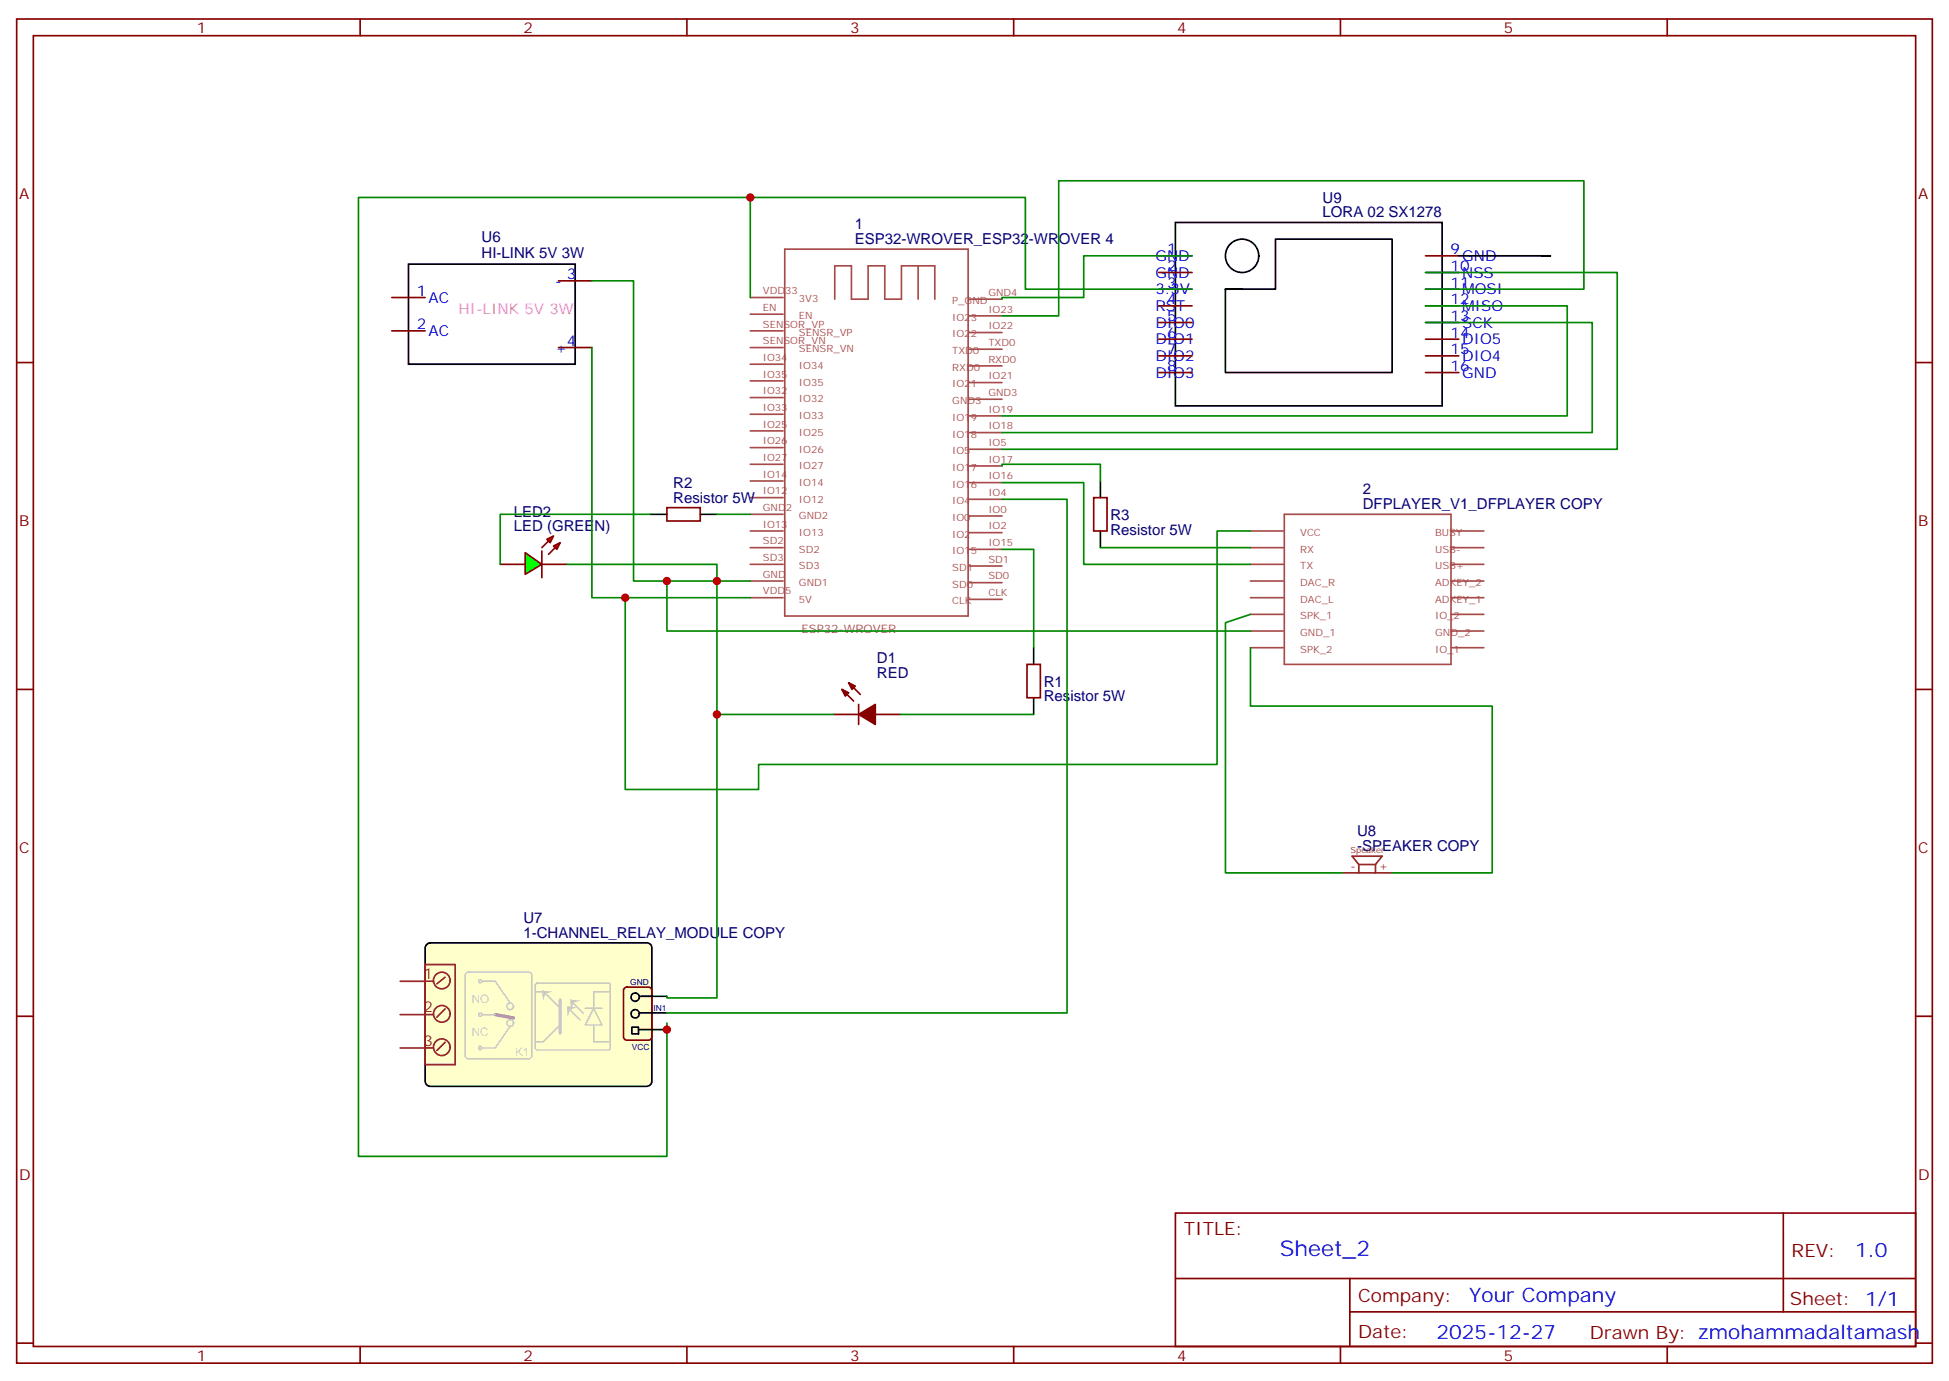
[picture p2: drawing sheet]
<svg xmlns="http://www.w3.org/2000/svg" width="412mm" height="292mm" viewBox="0 0 412 292" stroke-linecap="round" stroke-linejoin="round" font-family="sans-serif">
<g fill="none" stroke="#870000" stroke-width=".35">
<path d="M3.5 4h405.4v284.4h-405.4zM7.1 7.5h398.2v277.3h-398.2zM76.2 4v3.5M145.3 4v3.5M214.5 4v3.5M283.6 4v3.5M352.8 4v3.5M118.2 59.4h7M3.5 76.7h3.6M82.9 62.9h7.1M82.9 70h7.1M118.2 73.5h7"/>
<path d="M405.3 76.7h3.6M3.5 145.8h3.6M405.3 145.8h3.6M3.5 215h3.6M405.3 215h3.6M248.7 256.6h156.6v28.2h-156.6zM377.3 256.6v20.9M248.7 270.5h156.5M285.6 277.5h119.6M285.6 270.5v14.1M3.5 284.1h3.6M76.2 284.8v3.6"/>
<path d="M145.3 284.8v3.6M214.5 284.8v3.6M283.6 284.8v3.6M352.8 284.8v3.6M405.3 284.1h3.6"/>
</g>
<g fill="none" stroke="#a64a4a" stroke-width=".35">
<path d="M166 52.7h38.9v77.6h-38.9zM194.3 56.2v7.1M158.7 62.9h7M158.7 66.5h7M158.7 77h7M158.7 73.5h7M158.7 70h7M176.6 63.3v-7.1h3.6v7.1h3.5v-7.1h3.5v7.1h3.5v-7.1h7.1v7.1M205.1 63.3h6.9M205.1 70.3h6.9M205.1 66.8h6.9M205.1 77.4h6.9"/>
<path d="M205.1 73.9h6.9M158.7 91.2h7M158.7 94.7h7M158.7 98.2h7M158.7 84.1h7M158.7 87.6h7M158.7 80.6h7M205.1 95h6.9M205.1 91.5h6.9M205.1 88h6.9M205.1 80.9h6.9M205.1 84.5h6.9"/>
<path d="M205.1 98.6h6.9M158.7 108.8h7M158.7 105.3h7M158.7 112.3h7M158.7 101.7h7M158.7 115.9h7M158.7 119.4h7M205.1 109.1h6.9M205.1 112.7h6.9M205.1 105.6h6.9M205.1 116.2h6.9M205.1 102.1h6.9"/>
<path d="M205.1 119.7h6.9M264.6 112.3h6.9M264.6 115.9h6.9M264.6 119.4h6.9M271.8 108.8h35.2v31.7h-35.2zM307 112.3h7M307 115.9h7M307 119.4h7M158.7 126.4h7M158.7 122.9h7M205.1 126.8h6.9M205.1 123.3h6.9"/>
<path d="M264.6 126.4h6.9M264.6 122.9h6.9M264.6 133.5h6.9M264.6 137h6.9M264.6 130h6.9M307 126.4h7M307 122.9h7M307 133.5h7M307 137h7M307 130h7"/>
</g>
<path d="M86.4 55.9h35.3v21.1h-35.3z" fill="none" stroke="#000" stroke-width=".35"/>
<path d="M90.2 199.9l.8-.4h45.9a1.06 1.06 0 0 1 1 1v28.2a1.13 1.13 0 0 1-1 1.1h-45.9a1.13 1.13 0 0 1-1-1.1v-28.2z" fill="#ffc" stroke="#000" stroke-width=".35"/>
<g fill="none" stroke="#8c2424" stroke-width=".35">
<path d="M84.7 214.6h7M84.7 207.6h7M90 204h6.3v21.2h-6.3M90 203.9v21.2M94.2 213.4l-1.8 1.8M94.2 206.7l-1.8 1.4M84.7 221.7h7M94.2 220.5l-1.8 1.7"/>
<circle cx="93.5" cy="207.4" r="1.76"/>
<circle cx="93.5" cy="214.5" r="1.76"/>
<circle cx="93.5" cy="221.5" r="1.76"/>
</g>
<path d="M132.2 209l.4-.2h4.6a.71 .71 0 0 1 .7 .7v9.8a.76 .76 0 0 1-.7 .7h-4.6a.76 .76 0 0 1-.7-.7v-9.8z" fill="none" stroke="#870000" stroke-width=".35"/>
<g fill="none" stroke="#000" stroke-width=".35">
<path d="M133.7 217.3h1.4v1.4h-1.4zM135.1 217.8h6M135.5 214.3h5.6M135.5 210.7h5.6"/>
<circle cx="134.4" cy="214.5" r=".88"/>
<circle cx="134.4" cy="210.9" r=".88"/>
</g>
<g fill="none" stroke="#ccc" stroke-width=".35">
<path d="M98.7 205.8l.4-.2h12.7a.71 .71 0 0 1 .7 .7v17a.76 .76 0 0 1-.7 .7h-12.7a.76 .76 0 0 1-.7-.7v-17zM102 207.6h2.8l3.1 4.6M102 214.6h2.8M107.9 217.1l-3.1 4.6h-2.8"/>
<circle cx="101.6" cy="207.6" r=".35"/>
<circle cx="101.6" cy="214.6" r=".35"/>
<circle cx="108" cy="216.4" r=".71"/>
<circle cx="108" cy="212.9" r=".71"/>
<circle cx="101.6" cy="221.7" r=".35"/>
</g>
<path d="M104.8 214.6l3.9 .7" fill="none" stroke="#999" stroke-width=".71"/>
<g fill="#ccc">
<path d="M114.7 209.5l2.2 .3-1.5 .5-.5 1.5z"/>
<path d="M119.9 212.8l2.2 .3-1.5 .5-.5 1.5z"/>
<path d="M120.6 211.4l2.3 .3-1.5 .5-.5 1.5z"/>
</g>
<path d="M113.3 209.8h1.7l3.6 3.5v3.5l-3.6 3.5h-1.7M113.3 208.2l.3-.2h15.4l.1 .4v13.5l-.3 .2h-15.4l-.1-.3zM120.7 213.6l2.1 2.2M121.4 212.2l2.1 2.2M123.8 213.3h3.6M125.6 213.3l1.8 3.5h-3.6zM125.6 216.8v3.5h3.5M129.1 209.8h-3.5v3.5" fill="none" stroke="#ccc" stroke-width=".35"/>
<path d="M118.6 211.5v7.1" fill="none" stroke="#ccc" stroke-width=".71"/>
<path d="M284 184.6h10.6M287.5 182.9v1.7M287.5 182.9h3.5M287.5 182.9l-1.4-1.8h6.4l-1.5 1.8M291 182.9v1.7" fill="none" stroke="#8c2424" stroke-width=".35"/>
<path d="M125.2 59.4h8.9v63.5h24.6M252.2 54.1h-22.9v8.8h-17.3v.4M301.6 57.6h40.6v37.4h-130.2M252.2 61.2h-35.2v-19.4h-58.3v21.1M301.6 64.7h30v23.3h-119.6M301.6 61.2h33.5v-23h-111.1v28.6h-12M301.6 68.2h35.3v23.3h-124.9M212 102.1h17.3v17.3h35.3M151.7 122.9v88.2h-10.6v-.4" fill="none" stroke="#008700" stroke-width=".35"/>
<g fill="none" stroke="#000" stroke-width=".35">
<path d="M248.7 47.1h56.5v38.8h-56.5zM308.7 54.1h19.4h-1.8M259.3 61.2h10.6v-10.6h24.7v28.2h-35.3v-17.6h3.5"/>
<circle cx="262.8" cy="54.1" r="3.5"/>
</g>
<g fill="none" stroke="#870000" stroke-width=".35">
<path d="M245.2 54.1h7M245.2 57.6h7M301.6 54.1h7.1M301.6 57.6h7.1M245.2 61.2h7M245.2 64.7h7M245.2 68.2h7M245.2 71.8h7M245.2 75.3h7M245.2 78.8h7M301.6 61.2h7.1M301.6 64.7h7.1"/>
<path d="M301.6 68.2h7.1M301.6 71.8h7.1M301.6 75.3h7.1M301.6 78.8h7.1"/>
</g>
<path d="M111.1 116.9l3.6 2.5-3.6 2.1z" fill="#0f0" stroke="#870000" stroke-width=".35"/>
<path d="M114.7 116.6v5.6z" fill="#f00" stroke="#870000" stroke-width=".35"/>
<g fill="#870000" stroke="#870000" stroke-width=".35">
<path d="M114.7 115.9l1.4-1.5z"/>
<path d="M116.1 117.3l1.4-1.4z"/>
</g>
<g fill="#f00" stroke="#870000" stroke-width=".35">
<path d="M115.7 114.1l1.4-.7-.7 1.4z"/>
<path d="M117.1 115.5l1.4-.7-.7 1.4z"/>
</g>
<path d="M105.8 119.4h5.3M114.7 119.4h5.2M141.1 107.4h7.1v2.8h-7.1zM231.4 105.3h2.8v7h-2.8zM176.4 151.1h5.3M178.2 145.8l2.4 2.5M179.6 144.4l2.4 2.5M181.7 149v4.2M185.2 151.1h5.3M217.3 140.5h2.8v7.1h-2.8z" fill="none" stroke="#870000" stroke-width=".35"/>
<g fill="#870000" stroke="#870000" stroke-width=".35">
<path d="M181.7 151.1l3.5-2.1v4.2z"/>
<path d="M179.6 144.4l1.4 .7-.7 .7z"/>
<path d="M178.2 145.8l1.4 .7-.7 .7z"/>
</g>
<path d="M137.6 108.8h3.5M148.2 108.8h3.5M232.8 101.7v3.6M232.8 112.3v3.6M218.7 137v3.5M218.7 147.6v3.5" fill="none" stroke="#000" stroke-width=".35"/>
<g fill="none" stroke="#008700" stroke-width=".35">
<path d="M158.7 41.8h-82.9v202.8h65.3v-28.2M125.2 73.5v52.9h33.5M212 98.6v-.4h20.8v3.5M119.9 119.4h31.8v3.5M137.6 108.8h-31.8v10.6M151.7 108.8h7M212 105.6h13.8v108.7h-84.7M212 116.2h6.7v20.8M232.8 115.9h31.8M264.6 112.3h-7.1v49.4h-97v5.3h-28.2v-40.6M141.1 122.9v10.6h123.5M264.6 130l-5.3 1.7v52.9h24.7"/>
<path d="M264.6 137v12.4h51.1v35.2h-21.1M151.7 151.1h24.7M190.5 151.1h28.2"/>
</g>
<g fill="#c00">
<circle cx="151.7" cy="122.9" r=".88"/>
<circle cx="151.7" cy="151.1" r=".88"/>
<circle cx="141.1" cy="122.9" r=".88"/>
<circle cx="132.3" cy="126.4" r=".88"/>
<circle cx="158.8" cy="41.8" r=".88"/>
<circle cx="141.1" cy="217.8" r=".88"/>
</g>
<text font-size="4.6" fill="#00f" x="270.8" y="265.6">Sheet_2</text>
<g font-size="4.2" fill="#00f">
<text x="392.5" y="265.9">1.0</text>
<text x="310.9" y="275.4">Your Company</text>
<text x="304" y="283.2">2025-12-27</text>
</g>
<g font-size="3.9" fill="#800">
<text x="250.5" y="261.2">TITLE:</text>
<text x="379.1" y="265.9">REV:</text>
<text x="287.4" y="275.4">Company:</text>
<text x="378.7" y="276">Sheet: 1/1</text>
<text x="287.4" y="283.1">Date:</text>
<text x="336.4" y="283.2">Drawn By: zmohammadaltamash</text>
</g>
<g font-size="3.2" fill="#800">
<text x="41.6" y="7">1</text>
<text x="110.8" y="7">2</text>
<text x="179.9" y="7">3</text>
<text x="249.1" y="7">4</text>
<text x="318.2" y="7">5</text>
<text x="4.1" y="42.1">A</text>
<text x="405.9" y="42.1">A</text>
<text x="4.1" y="111.3">B</text>
<text x="405.9" y="111.3">B</text>
<text x="4.1" y="180.4">C</text>
<text x="405.9" y="180.4">C</text>
<text x="4.1" y="249.6">D</text>
<text x="405.9" y="249.6">D</text>
<text x="41.6" y="287.8">1</text>
<text x="110.8" y="287.8">2</text>
<text x="179.9" y="287.8">3</text>
<text x="249.1" y="287.8">4</text>
<text x="318.2" y="287.8">5</text>
</g>
<g font-size="3.2" fill="#000080">
<text x="279.9" y="46">LORA 02 SX1278</text>
<text x="279.9" y="42.9">U9</text>
<text x="101.9" y="51.3">U6</text>
<text x="180.8" y="51.6">ESP32-WROVER_ESP32-WROVER 4</text>
<text x="180.8" y="48.4">1</text>
<text x="101.9" y="54.5">HI-LINK 5V 3W</text>
<text x="142.5" y="106.3">Resistor 5W</text>
<text x="142.5" y="103.3">R2</text>
<text x="288.3" y="107.7">DFPLAYER_V1_DFPLAYER COPY</text>
<text x="288.3" y="104.5">2</text>
<text x="108.7" y="112.3">LED (GREEN)</text>
<text x="108.7" y="109.3">LED2</text>
<text x="234.9" y="113.1">Resistor 5W</text>
<text x="234.9" y="110.1">R3</text>
<text x="185.5" y="143.4">RED</text>
<text x="185.5" y="140.3">D1</text>
<text x="220.8" y="148.4">Resistor 5W</text>
<text x="220.8" y="145.3">R1</text>
<text x="287.1" y="176.8">U8</text>
<text x="287.1" y="180.1">-SPEAKER COPY</text>
<text x="110.8" y="195.2">U7</text>
<text x="110.8" y="198.4">1-CHANNEL_RELAY_MODULE COPY</text>
</g>
<g font-size="3.2" fill="#00f">
<text x="246.9" y="53.8">1</text>
<text x="306.9" y="53.8">9</text>
<text x="119.9" y="59.1">3</text>
<text x="244.5" y="55.2">GND</text>
<text x="244.5" y="58.7">GND</text>
<text x="246.9" y="57.3">2</text>
<text x="306.9" y="57.3">10</text>
<text x="309.4" y="55.2">GND</text>
<text x="309.4" y="58.7">NSS</text>
<text x="88.2" y="62.6">1</text>
<text x="90.7" y="64">AC</text>
<text x="117.5" y="60.5">-</text>
<text x="244.5" y="62.2">3.3V</text>
<text x="244.5" y="65.8">RST</text>
<text x="246.9" y="60.8">3</text>
<text x="246.9" y="64.3">4</text>
<text x="306.9" y="60.8">11</text>
<text x="306.9" y="64.3">12</text>
<text x="309.4" y="62.2">MOSI</text>
<text x="309.4" y="65.8">MISO</text>
<text x="88.2" y="69.6">2</text>
<text x="90.7" y="71">AC</text>
<text x="244.5" y="69.3">DIO0</text>
<text x="246.9" y="67.9">5</text>
<text x="246.9" y="71.4">6</text>
<text x="306.9" y="67.9">13</text>
<text x="306.9" y="71.4">14</text>
<text x="309.4" y="69.3">SCK</text>
<text x="117.5" y="74.6">+</text>
<text x="119.9" y="73.2">4</text>
<text x="244.5" y="72.8">DIO1</text>
<text x="244.5" y="76.3">DIO2</text>
<text x="246.9" y="74.9">7</text>
<text x="306.9" y="74.9">15</text>
<text x="309.4" y="72.8">DIO5</text>
<text x="309.4" y="76.3">DIO4</text>
<text x="244.5" y="79.9">DIO3</text>
<text x="246.9" y="78.5">8</text>
<text x="306.9" y="78.5">16</text>
<text x="309.4" y="79.9">GND</text>
</g>
<text font-size="3.2" fill="#f0f" x="97" y="66.5">HI-LINK 5V 3W</text>
<g font-size="3.2" fill="#8d2323">
<text x="89.6" y="207.1">1</text>
<text x="89.6" y="214.1">2</text>
<text x="89.6" y="221.2">3</text>
</g>
<text font-size="2.5" fill="#a54b4b" x="169.6" y="133.8">ESP32-WROVER</text>
<g font-size="2.5" fill="#8d2323">
<text x="285.8" y="183.9">-</text>
<text x="291.7" y="183.9">+</text>
</g>
<g font-size="2.5" fill="#ccc">
<text x="99.8" y="212.2">NO</text>
<text x="99.8" y="219.2">NC</text>
<text x="109" y="223.4">K1</text>
</g>
<g font-size="2.1" fill="#a54b4b">
<text x="161.4" y="62.2">VDD33</text>
<text x="161.4" y="65.8">EN</text>
<text x="169.1" y="64">3V3</text>
<text x="201.5" y="64.3">P_GND</text>
<text x="209.1" y="62.6">GND4</text>
<text x="161.4" y="69.3">SENSOR_VP</text>
<text x="169.1" y="67.5">EN</text>
<text x="169.1" y="71">SENSR_VP</text>
<text x="201.5" y="71.4">IO22</text>
<text x="201.5" y="67.9">IO23</text>
<text x="209.1" y="69.6">IO22</text>
<text x="209.1" y="66.1">IO23</text>
<text x="161.4" y="76.4">IO34</text>
<text x="161.4" y="72.8">SENSOR_VN</text>
<text x="169.1" y="74.6">SENSR_VN</text>
<text x="201.5" y="74.9">TXD0</text>
<text x="209.1" y="76.7">RXD0</text>
<text x="209.1" y="73.2">TXD0</text>
<text x="161.4" y="83.4">IO32</text>
<text x="161.4" y="79.9">IO35</text>
<text x="169.1" y="78.1">IO34</text>
<text x="169.1" y="81.6">IO35</text>
<text x="201.5" y="82">IO21</text>
<text x="201.5" y="78.4">RXD0</text>
<text x="209.1" y="80.2">IO21</text>
<text x="209.1" y="83.8">GND3</text>
<text x="161.4" y="86.9">IO33</text>
<text x="169.1" y="85.1">IO32</text>
<text x="169.1" y="88.7">IO33</text>
<text x="201.5" y="89">IO19</text>
<text x="201.5" y="85.5">GND3</text>
<text x="209.1" y="87.3">IO19</text>
<text x="161.4" y="90.5">IO25</text>
<text x="161.4" y="94">IO26</text>
<text x="169.1" y="92.2">IO25</text>
<text x="169.1" y="95.7">IO26</text>
<text x="201.5" y="92.6">IO18</text>
<text x="209.1" y="94.3">IO5</text>
<text x="209.1" y="90.8">IO18</text>
<text x="161.4" y="101">IO14</text>
<text x="161.4" y="97.5">IO27</text>
<text x="169.1" y="99.3">IO27</text>
<text x="201.5" y="96.1">IO5</text>
<text x="201.5" y="99.6">IO17</text>
<text x="209.1" y="101.4">IO16</text>
<text x="209.1" y="97.9">IO17</text>
<text x="161.4" y="104.6">IO12</text>
<text x="169.1" y="106.3">IO12</text>
<text x="169.1" y="102.8">IO14</text>
<text x="201.5" y="106.7">IO4</text>
<text x="201.5" y="103.1">IO16</text>
<text x="209.1" y="104.9">IO4</text>
<text x="161.4" y="108.1">GND2</text>
<text x="161.4" y="111.6">IO13</text>
<text x="169.1" y="109.8">GND2</text>
<text x="169.1" y="113.4">IO13</text>
<text x="201.5" y="110.2">IO0</text>
<text x="201.5" y="113.7">IO2</text>
<text x="209.1" y="108.5">IO0</text>
<text x="209.1" y="112">IO2</text>
<text x="275.1" y="113.4">VCC</text>
<text x="303.7" y="113.4">BUSY</text>
<text x="161.4" y="115.2">SD2</text>
<text x="161.4" y="118.7">SD3</text>
<text x="169.1" y="116.9">SD2</text>
<text x="201.5" y="117.2">IO15</text>
<text x="209.1" y="115.5">IO15</text>
<text x="209.1" y="119">SD1</text>
<text x="275.1" y="116.9">RX</text>
<text x="303.7" y="116.9">USB-</text>
<text x="161.4" y="125.7">VDD5</text>
<text x="161.4" y="122.2">GND</text>
<text x="169.1" y="123.9">GND1</text>
<text x="169.1" y="120.4">SD3</text>
<text x="201.5" y="124.3">SD0</text>
<text x="201.5" y="120.8">SD1</text>
<text x="209.1" y="122.6">SD0</text>
<text x="275.1" y="123.9">DAC_R</text>
<text x="275.1" y="120.4">TX</text>
<text x="303.7" y="123.9">ADKEY_2</text>
<text x="303.7" y="120.4">USB+</text>
<text x="169.1" y="127.5">5V</text>
<text x="201.5" y="127.8">CLK</text>
<text x="209.1" y="126.1">CLK</text>
<text x="275.1" y="127.5">DAC_L</text>
<text x="275.1" y="131">SPK_1</text>
<text x="303.7" y="127.5">ADKEY_1</text>
<text x="303.7" y="131">IO_2</text>
<text x="275.1" y="134.5">GND_1</text>
<text x="303.7" y="134.5">GND_2</text>
<text x="275.1" y="138.1">SPK_2</text>
<text x="303.7" y="138.1">IO_1</text>
</g>
<text font-size="1.8" fill="#8d2323" x="285.8" y="180.4">Speaker</text>
<g font-size="1.8" fill="#000080">
<text x="133.3" y="208.3">GND</text>
<text x="138.3" y="213.9">IN1</text>
<text x="133.7" y="222">VCC</text>
</g>
</svg>
